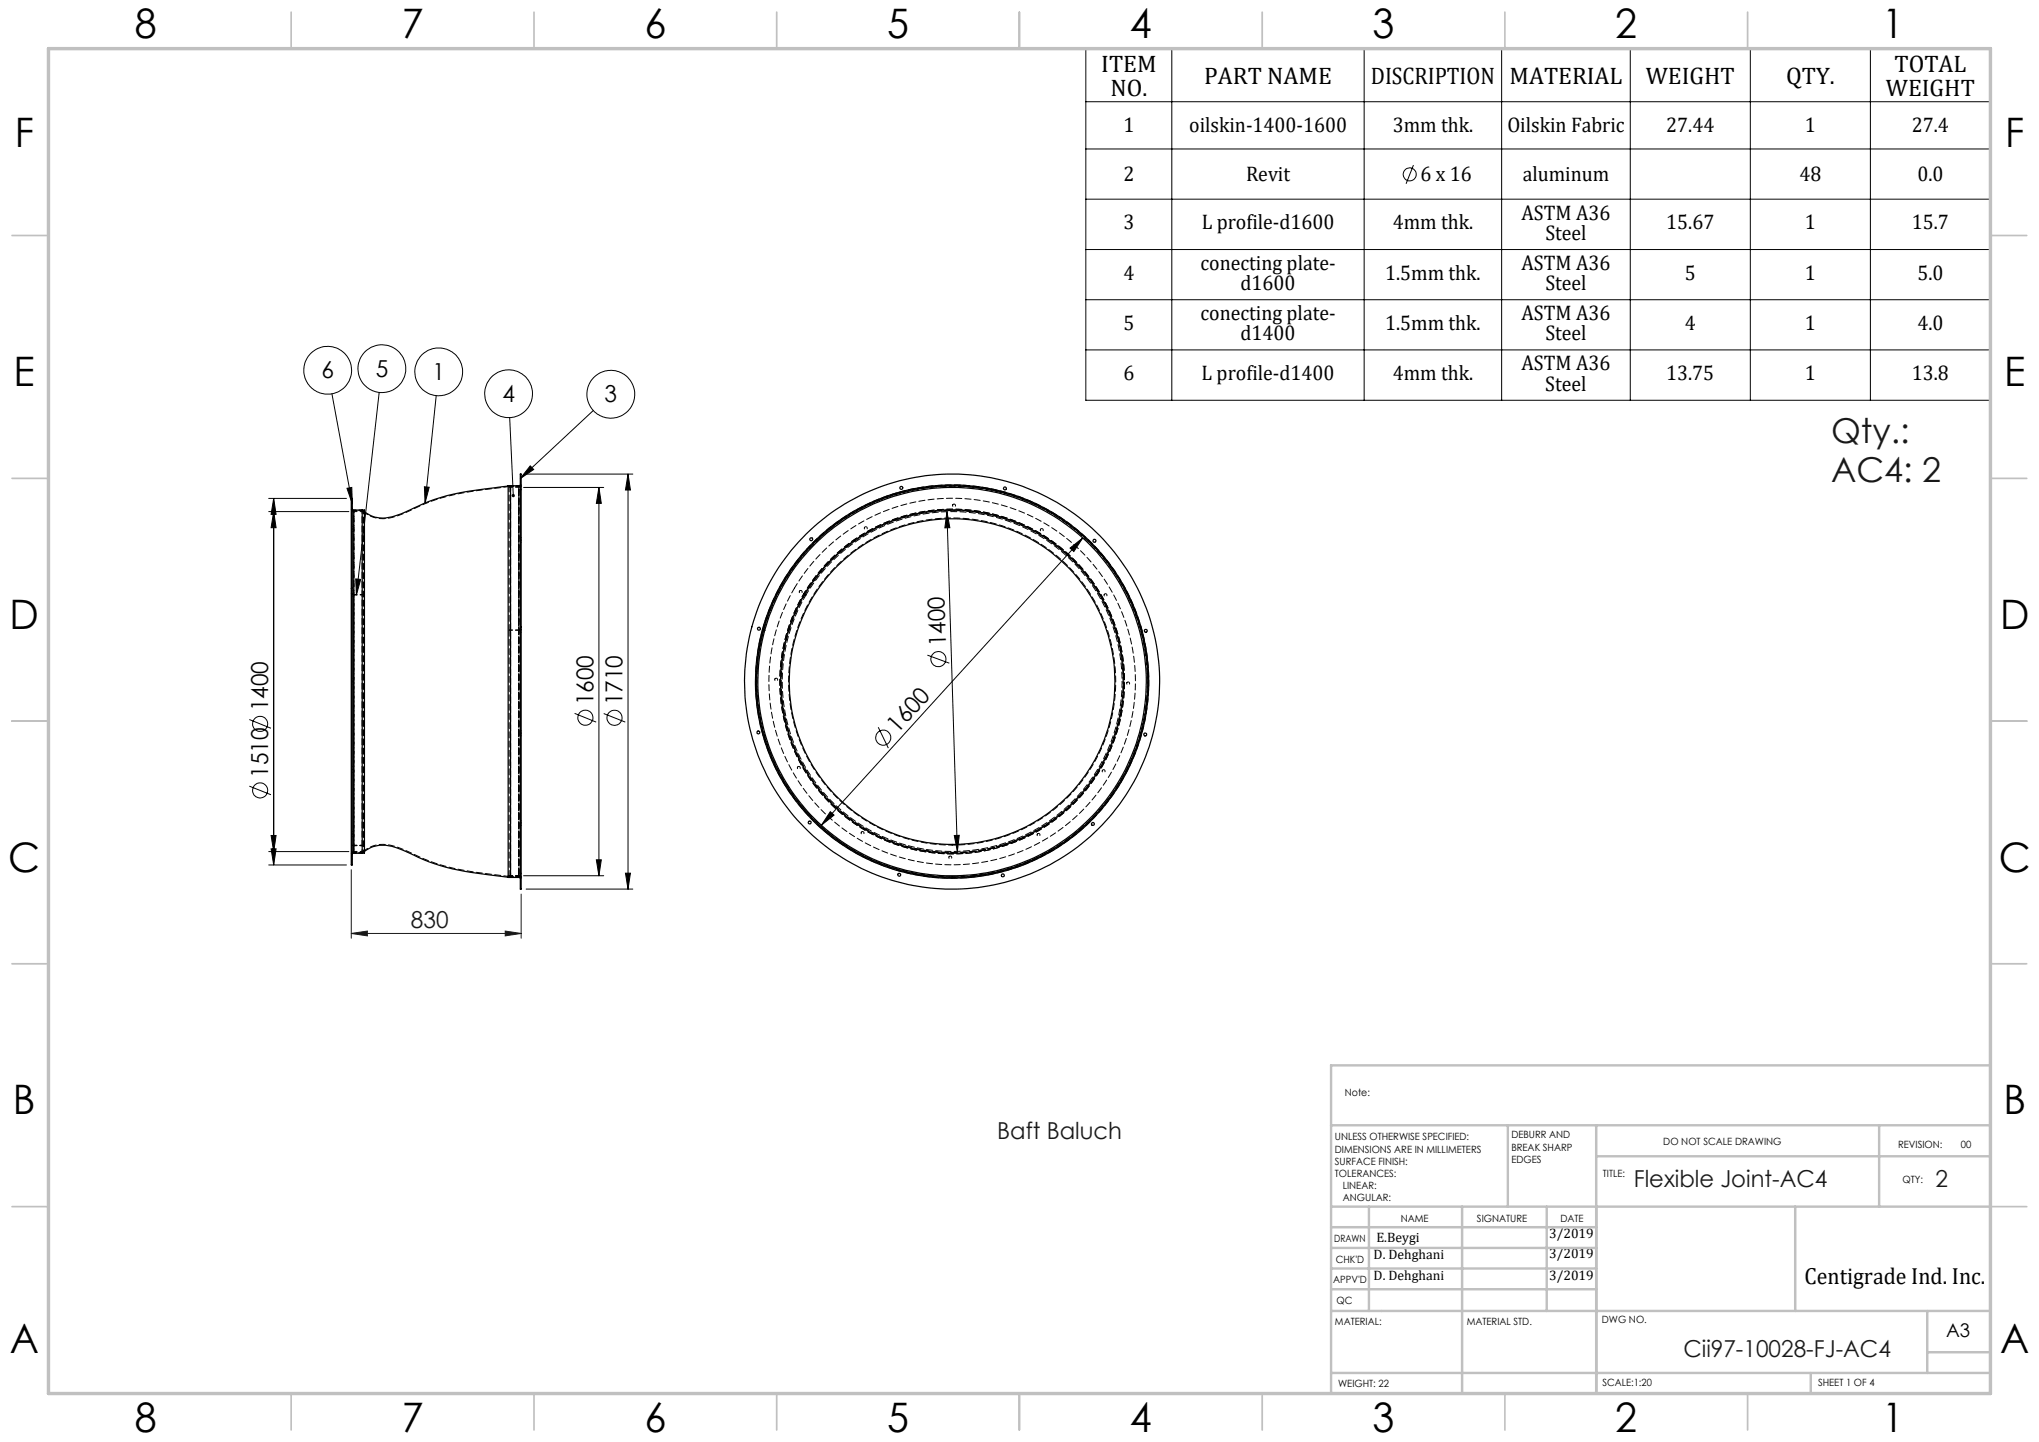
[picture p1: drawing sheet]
<svg xmlns="http://www.w3.org/2000/svg" width="420mm" height="297mm" viewBox="0 0 420 297" stroke-linecap="round" stroke-linejoin="round" font-family="sans-serif">
<g fill="none" stroke="#000" stroke-width=".21">
<path d="M223.7 10h186.3v72.4h-186.3zM241.4 10v72.4M281 10v72.4M309.3 10v72.4M335.8 10v72.4M360.5 10v72.4M385.3 10v72.4M223.7 30.7h186.3M223.7 21h186.3M291.1 34l-1.5 3.8M223.7 41h186.3M223.7 51.4h186.3"/>
<path d="M223.7 61.7h186.3M223.7 72.1h186.3M68.4 81.1l4.2 22.6M78.1 80.8l-4.7 41.8M89.9 81.5l-2.3 22.1M105 86l.7 16.1M108.4 97.6h22M109.2 96l.7 .7-2.7 1.9zM122.2 84.6l-15 14M129.4 97.6v85.5M129.4 97.6l.5 3.3h-1.1zM55.4 105.4h16.5"/>
<path d="M55.4 102.7h16M56.4 102.7v75.4M56.4 105.4l.5 3.3h-1.1zM56.4 102.7l.5 3.2h-1.1zM71.5 100.6l1-.2 .1 3.3zM73.3 119.2l1 .1-.9 3.3zM87.4 100.3l1 .1-.8 3.2zM107.8 100.4h16.6M123.4 100.4l.5 3.3h-1.1zM123.4 100.4v80M195.1 105.4l.6 3.3h-1.1zM195.1 105.4l2.1 70"/>
<path d="M220.4 112.9l2.6-2.1-1.8 2.8zM223 110.8l-53.8 59.2M191 134.9l4.5 1.7M51.4 148.2l4.4 1.8M118.4 146.9l4.4 1.8M124.4 147l4.4 1.7M180.9 149.8l2.1 4.3M51.4 161.9l4.4 1.8M55.4 175.4h16.5M55.4 178.1h16M55.8 172.1h1.1l-.5 3.3zM55.8 174.8h1.1l-.5 3.3z"/>
<path d="M122.8 177.1h1.1l-.5 3.3zM128.8 179.8h1.1l-.5 3.3zM171 167.2l.8 .7-2.6 2.1zM196.6 172.1l1-.1-.4 3.4zM107.8 180.4h16.6M108.4 183.1h22"/>
<circle cx="290.4" cy="35.9" r="1.34"/>
<circle cx="67.5" cy="76.3" r="4.9"/>
<circle cx="78.7" cy="76" r="4.9"/>
<circle cx="90.4" cy="76.6" r="4.9"/>
<circle cx="104.8" cy="81.1" r="4.9"/>
<circle cx="125.8" cy="81.2" r="4.9"/>
<circle cx="193.3" cy="135.7" r="1.55"/>
<circle cx="53.6" cy="149.1" r="1.55"/>
<circle cx="120.6" cy="147.8" r="1.55"/>
<circle cx="126.6" cy="147.8" r="1.55"/>
<circle cx="182" cy="151.9" r="1.55"/>
<circle cx="53.6" cy="162.8" r="1.55"/>
</g>
<path d="M72.4 179.1v14.1M72.4 192.3l3.3-.5v1zM72.4 192.3h35M104.1 191.8l3.3 .5-3.3 .5zM107.4 184.1v9.1" fill="none" stroke="#191924" stroke-width=".21"/>
<g fill="none" stroke="#c0c0c0" stroke-width=".35">
<path d="M60 2.5v7.5M110 2.5v7.5M160 2.5v7.5M210 2.5v7.5M260 2.5v7.5M310 2.5v7.5M360 2.5v7.5M2.5 48.5h7.5M410 48.5h7.5M2.5 98.5h7.5M410 98.5h7.5M2.5 148.5h7.5"/>
<path d="M410 148.5h7.5M2.5 198.5h7.5M410 198.5h7.5M2.5 248.5h7.5M410 248.5h7.5M60 287v7.5M110 287v7.5M160 287v7.5M210 287v7.5M260 287v7.5M310 287v7.5M360 287v7.5"/>
</g>
<g fill="none" stroke="#c0c0c0" stroke-width=".5">
<path d="M410 219.4h-135.8v67.4M274.2 231.8h135.8M310.6 231.8v16.7M328.8 231.8v55.2M328.8 238.2h81.2M387.1 231.8v16.7M274.2 248.5h135.8M274.2 257h54.6M274.2 252.8h54.6M282 248.5v21.5M301.2 248.5v38.3M318.6 248.5v21.5"/>
<path d="M369.8 248.5v21.5M274.2 265.5h54.6M274.2 261.3h54.6M274.2 270h135.8M397 270v12.8M397 278.5h13M274.2 282.8h135.8M373 282.8v4.2"/>
</g>
<path d="M10 10h400v277h-400z" fill="none" stroke="#c0c0c0" stroke-width=".7"/>
<g fill="#000">
<path d="M87.4 100.3l1 .1-.8 3.2zM105.4 101.9v.4l.3 .1v-.3v.3a.33 .33 0 0 0 .3-.5 .33 .33 0 0 0-.6 0zM109.2 96l.7 .7-2.7 1.9zM73.3 119.2l1 .1-.9 3.3zM71.5 100.6l1-.2 .1 3.3z"/>
<path d="M123.4 100.4l.5 3.3h-1.1zM122.8 177.1h1.1l-.5 3.3zM129.4 97.6l.5 3.3h-1.1zM128.8 179.8h1.1l-.5 3.3z"/>
<path d="M220.4 112.9l.8 .7 1.8-2.8zM171 167.2l-1.8 2.8 2.6-2.1z"/>
<path d="M55.8 172.1h1.1l-.5 3.3zM56.4 105.4l.5 3.3h-1.1zM55.8 174.8h1.1l-.5 3.3zM56.4 102.7l.5 3.2h-1.1z"/>
<path d="M196.6 172.1l.6 3.3 .4-3.4zM195.1 105.4l-.5 3.3h1.1z"/>
</g>
<path d="M72.4 192.3l3.3-.5v1zM104.1 191.8l3.3 .5-3.3 .5z" fill="#191924"/>
<g fill="none" stroke="#000" stroke-width=".25">
<path d="M107.2 99.9l-.1 .1h-2.4v80.7h2.4l.1 .2M107.2 97.6h.2v85.5h-.2zM72.4 102.7h.2v75.4h-.2zM72.6 104.9v.2h2.5v70.6l-.5 .1M74.6 105.1v70.7M104.7 100.1a71 71 0 0 0-15.2 2.8l-2.2 .8a32.5 32.5 0 0 1-7.3 2.9 5.9 5.9 0 0 1-4.9-1.2M105.2 100v80.7M72.6 122.3v.1M107.2 129.7h-.1M157.1 129.7l.4 .1M74.6 175.8h-2v.1M75.1 175.4a6.7 6.7 0 0 1 6.8-.7l1.7 .7a44 44 0 0 0 16.9 4.8l4.2 .5"/>
<circle cx="167.1" cy="111.1" r=".31"/>
<circle cx="185.7" cy="100.5" r=".3"/>
<circle cx="207" cy="100.6" r=".31"/>
<circle cx="225.4" cy="111.4" r=".29"/>
<circle cx="156.3" cy="129.5" r=".3"/>
<circle cx="236" cy="129.9" r=".3"/>
<circle cx="156.2" cy="150.9" r=".31"/>
<circle cx="196.1" cy="140.4" r="40"/>
<circle cx="196.1" cy="140.4" r="33.5"/>
<circle cx="196.1" cy="140.4" r="40.5"/>
<circle cx="196.1" cy="140.4" r="42.8"/>
<circle cx="235.9" cy="151.3" r=".31"/>
<circle cx="166.8" cy="169.4" r=".29"/>
<circle cx="225.1" cy="169.7" r=".31"/>
<circle cx="185.2" cy="180.2" r=".31"/>
<circle cx="206.6" cy="180.3" r=".3"/>
</g>
<path d="M72.9 122.4v53.2v-70.4v17.2M74.9 122.4v53.2M74.6 175.6v-70.4" fill="none" stroke="#000" stroke-width=".21" stroke-dasharray="1.3 .6" stroke-dashoffset=".7"/>
<path d="M107.4 99.9l-.2 .3-.3 .2M72.9 105.4l-.4-.2-.1-.3M72.4 175.9l.1-.4 .4-.1M105.2 180.6v-80.4M106.9 180.4l.3 .1 .2 .4" fill="none" stroke="#000" stroke-width=".21" stroke-dasharray="1.3 .6" stroke-dashoffset=".4"/>
<path d="M72.9 122.5v52.9v-70v17.1M106.9 129.8v-29.6v80.4v-50.8M163.6 121.1a37.8 37.8 0 0 0 31.5 57 37.8 37.8 0 0 0 34.5-55.1 37.8 37.8 0 0 0-64.9-3.5l-1.1 1.6M166 122.5a35 35 0 0 0 29.1 52.9 35 35 0 0 0 32.1-51.1 35 35 0 0 0-60.2-3.3l-1 1.5" fill="none" stroke="#000" stroke-width=".21" stroke-dasharray="1.3 .6" stroke-dashoffset=".2"/>
<g fill="none" stroke="#000" stroke-width=".21" stroke-dasharray="1.3 .6">
<path d="M72.4 109.1h.2M72.4 104.4h.2M72.4 109.5h.2M72.6 108.5h-.2M72.6 103.8h-.2M72.6 108.9h-.2M72.6 105h.1M72.9 105.2l-.3-.2M75.1 105.4l-.4-.4M105 100l-.3 .1M107.1 100l-.2 .2M107.2 100h-.1"/>
<path d="M107.2 111.3h.2M107.2 100.8h.2M107.2 100.9h.2M107.2 111.7h.2M107.4 110.7h-.2M107.4 100.2h-.2M107.4 100.3h-.2M107.4 111.1h-.2M72.4 122.3l.5 .2M72.4 122.2h.2M72.4 122.9h.2M72.6 139.7h-.2"/>
<path d="M72.6 121.6h-.2M72.6 122.3h-.2M72.6 122.4h.3M107.1 129.7l-.2 .1M107.2 129.8h.2M107.2 130.2h.2M107.4 129.7l-.5 .1M107.4 129.2h-.2M107.4 129.6h-.2M157.1 129.7l.3 .1M157.4 129.8h.1M165.6 122.3l.4 .2"/>
<path d="M165.6 122.3l.2 .1M165.8 122.4l.2 .1M72.4 140.3h.2M72.4 158.5h.2M72.4 159.1h.2M72.4 141.1h.2M72.6 157.9h-.2M72.6 158.5h-.2M72.6 140.5h-.2M107.2 151.1h.2M107.2 151.6h.2M107.4 150.5h-.2"/>
<path d="M107.4 151h-.2M72.4 171.9h.2M72.4 176.9h.2M72.4 172.3h.2M72.6 175.7h.1M72.6 171.3h-.2M72.6 176.3h-.2M72.6 171.7h-.2M72.6 175.7l.3-.1M74.7 175.7l.4-.3M107.2 169.7h.2M107.2 170h.2"/>
<path d="M107.4 169.1h-.2M107.4 179.9h-.2M107.4 180h-.2M107.4 169.4h-.2M206.4 174.1v.1M104.7 180.7h.3M104.9 180.6v-50.8M106.9 180.6l.2 .1M107.1 180.7h.1M107.2 180.5h.2M107.2 180.6h.2M200.7 180.4h.1"/>
</g>
<g fill="none" stroke="#000" stroke-width=".21" stroke-dasharray="1.3 .6" stroke-dashoffset=".6">
<path d="M74.6 105.2h-2M74.9 105.2v17.2M74.9 105.2h-2M74.9 105.4h-2M106.9 100.2h-2M106.9 100.4h-2M107.2 100.2h-2M72.9 122.4h2M72.9 122.5h2M106.9 129.8v-29.4v80v-50.6M106.9 129.8h-2M165.6 122.3a35.5 35.5 0 0 0 29.5 53.6 35.5 35.5 0 0 0 32.5-51.9 35.5 35.5 0 0 0-61-3.3l-1 1.6"/>
<path d="M72.6 175.6h2M72.9 175.6h2M72.9 175.4h2M104.9 180.6h2M104.9 180.4h2M105.2 180.6h2M196.1 180.7a40.4 40.4 0 0 1-35.3-59.9 40.4 40.4 0 0 1 69.5-1.8 40.4 40.4 0 0 1-32.1 61.7h-2.1M200.7 180.4a40.3 40.3 0 0 1-41.8-55.5 40.3 40.3 0 0 1 68.8-9.6 40.3 40.3 0 0 1-24.9 64.8l-2.1 .3"/>
</g>
<path d="M75.1 105.1h-2.5M107.2 100.1h-2.5M72.6 174.1h2.5M72.6 175.6h2.5M75.1 174.2h-2.5M206.4 174.1a35.3 35.3 0 0 0 14.2-59.1 35.3 35.3 0 0 0-58.5 16.2 35.3 35.3 0 0 0 42.5 43.4l1.8-.5M104.7 180.4h2.5M104.7 180.6h2.5M107.2 180.4h-2.5" fill="none" stroke="#000" stroke-width=".21" stroke-dasharray="1.3 .6" stroke-dashoffset=".3"/>
<path d="M104.9 129.8v-29.6M157.1 129.7a40.5 40.5 0 0 1 67.3-18.3 40.5 40.5 0 0 1-16.6 67.8 40.5 40.5 0 0 1-51.2-47.5l.5-2M196.1 175.7a35.4 35.4 0 0 1-30.9-52.5 35.4 35.4 0 0 1 60.9-1.6 35.4 35.4 0 0 1-28.1 54.1h-1.9M206.4 174.2a35.3 35.3 0 0 0 14.3-59.2 35.3 35.3 0 0 0-58.7 16.2 35.3 35.3 0 0 0 42.6 43.5l1.8-.5M196.1 180.6a40.2 40.2 0 0 1-35.1-59.7 40.2 40.2 0 0 1 69.2-1.8 40.2 40.2 0 0 1-32 61.4l-2.1 .1" fill="none" stroke="#000" stroke-width=".21" stroke-dasharray="1.3 .6" stroke-dashoffset=".1"/>
<path d="M105.2 100.2a75.9 75.9 0 0 0-15.6 2.8l-3.2 1.3a22.8 22.8 0 0 1-6.9 2.5 6.3 6.3 0 0 1-4.9-1.6M74.6 175.6a6.8 6.8 0 0 1 7.4-1.1l1.7 .7a43.3 43.3 0 0 0 16.8 4.8l4.7 .6M200.7 180.4a40.3 40.3 0 0 1-41.8-55.5 40.3 40.3 0 0 1 68.7-9.6 40.3 40.3 0 0 1-24.8 64.8l-2.1 .3" fill="none" stroke="#000" stroke-width=".21" stroke-dasharray="1.3 .6" stroke-dashoffset="-.1"/>
<path d="M74.7 105h-2.1M107.2 100h-2.2M165.8 122.4a35.2 35.2 0 0 0 29.3 53.2 35.2 35.2 0 0 0 32.3-51.4 35.2 35.2 0 0 0-60.6-3.3l-1 1.5M72.6 175.7h2.1M196.1 174.1a33.7 33.7 0 0 1-29.4-50.1 33.7 33.7 0 0 1 58-1.5 33.7 33.7 0 0 1-26.8 51.5l-1.8 .1M105 180.7h2.2" fill="none" stroke="#000" stroke-width=".21" stroke-dasharray="1.3 .6" stroke-dashoffset=".5"/>
<path d="M178.1 108.6a.3 .3 0 0 0 .2 .5 .3 .3 0 0 0 .3-.4 .3 .3 0 0 0-.5-.1M196.3 104a.3 .3 0 0 0 .2 .4 .3 .3 0 0 0 .3-.4 .3 .3 0 0 0-.5-.1v.1M214.3 109a.3 .3 0 0 0 .3 .5 .3 .3 0 0 0 .3-.4 .3 .3 0 0 0-.5-.1h-.1M159.6 139.8a.3 .3 0 0 0 .3 .5 .3 .3 0 0 0 .3-.4 .3 .3 0 0 0-.5-.1h-.1M164.7 121.8a.3 .3 0 0 0 .2 .4 .3 .3 0 0 0 .3-.4 .3 .3 0 0 0-.5-.1v.1M227.5 122.4a.3 .3 0 0 0 .2 .5 .3 .3 0 0 0 .3-.4 .3 .3 0 0 0-.5-.1M164.3 158a.3 .3 0 0 0 .2 .5 .3 .3 0 0 0 .3-.4 .3 .3 0 0 0-.5-.2v.1M227.1 158.7a.3 .3 0 0 0 .2 .4 .3 .3 0 0 0 .3-.4 .3 .3 0 0 0-.5-.1v.1M232.1 140.6a.3 .3 0 0 0 .2 .5 .3 .3 0 0 0 .4-.4 .3 .3 0 0 0-.5-.2l-.1 .1M177.4 171.4a.3 .3 0 0 0 .2 .5 .3 .3 0 0 0 .4-.4 .3 .3 0 0 0-.5-.1h-.1M195.5 176.5a.3 .3 0 0 0 .2 .4 .3 .3 0 0 0 .3-.4 .3 .3 0 0 0-.5-.1v.1M213.7 171.8a.3 .3 0 0 0 .2 .5 .3 .3 0 0 0 .3-.4 .3 .3 0 0 0-.5-.2v.1" fill="none" stroke="#000" stroke-width=".21" stroke-dasharray="1.3 .6" stroke-dashoffset=".9"/>
<g font-size="8.4">
<text x="27.7" y="7.9">8</text>
<text x="82.7" y="7.9">7</text>
<text x="132.7" y="7.9">6</text>
<text x="182.7" y="7.9">5</text>
<text x="232.7" y="7.9">4</text>
<text x="282.7" y="7.9">3</text>
<text x="332.7" y="7.9">2</text>
<text x="387.7" y="7.9">1</text>
<text x="3" y="30.3">F</text>
<text x="413" y="30.3">F</text>
<text x="2.8" y="79.5">E</text>
<text x="412.8" y="79.5">E</text>
<text x="2" y="129.5">D</text>
<text x="412" y="129.5">D</text>
<text x="1.7" y="179.5">C</text>
<text x="411.7" y="179.5">C</text>
<text x="2.7" y="229.5">B</text>
<text x="412.7" y="229.5">B</text>
<text x="2" y="278.8">A</text>
<text x="412" y="278.8">A</text>
<text x="27.7" y="294.9">8</text>
<text x="82.7" y="294.9">7</text>
<text x="132.7" y="294.9">6</text>
<text x="182.7" y="294.9">5</text>
<text x="232.7" y="294.9">4</text>
<text x="282.7" y="294.9">3</text>
<text x="332.7" y="294.9">2</text>
<text x="387.7" y="294.9">1</text>
</g>
<g font-size="7.1" fill="#191924">
<text x="377.2" y="91.3">Qty.:</text>
<text x="377.2" y="99.3">AC4: 2</text>
</g>
<g font-size="4.9">
<text x="226.8" y="14.8">ITEM</text>
<text x="248.1" y="17.3">PART NAME</text>
<text x="282.4" y="17.3">DISCRIPTION</text>
<text x="310.9" y="17.3">MATERIAL</text>
<text x="339" y="17.3">WEIGHT</text>
<text x="367.9" y="17.3">QTY.</text>
<text x="390.2" y="14.8">TOTAL</text>
<text x="228.7" y="19.8">NO.</text>
<text x="388.5" y="19.8">WEIGHT</text>
</g>
<g font-size="4.8">
<text x="66.2" y="77.9">6</text>
<text x="77.4" y="77.6">5</text>
<text x="89.1" y="78.2">1</text>
<text x="103.5" y="82.7">4</text>
<text x="124.5" y="82.8">3</text>
<text x="194.9" y="133.1" transform="rotate(-92 194.9 133.1)">1400</text>
<text x="122.2" y="145.2" transform="rotate(-90 122.2 145.2)">1600</text>
<text x="128.2" y="145.3" transform="rotate(-90 128.2 145.3)">1710</text>
<text x="184.9" y="151.1" transform="rotate(-48 184.9 151.1)">1600</text>
<text x="55.2" y="160.2" transform="rotate(-90 55.2 160.2)">1510 1400</text>
<text x="371.7" y="264.5">Centigrade Ind. Inc.</text>
</g>
<g font-size="4.8" fill="#191924">
<text x="84.7" y="191.2">830</text>
<text x="205.4" y="234.6">Baft Baluch</text>
<text x="336.5" y="244.5">Flexible Joint-AC4</text>
<text x="398.7" y="244.5">2</text>
<text x="346.8" y="279.6">Cii97-10028-FJ-AC4</text>
</g>
<g font-size="4.4">
<text x="231.4" y="27.3">1</text>
<text x="244.9" y="27.3">oilskin-1400-1600</text>
<text x="286.9" y="27.3">3mm thk.</text>
<text x="310.5" y="27.3">Oilskin Fabric</text>
<text x="343.2" y="27.3">27.44</text>
<text x="371.8" y="27.3">1</text>
<text x="393.8" y="27.3">27.4</text>
<text x="231.4" y="37.3">2</text>
<text x="256.7" y="37.3">Revit</text>
<text x="292.6" y="37.3">6 x 16</text>
<text x="313.7" y="37.3">aluminum</text>
<text x="370.6" y="37.3">48</text>
<text x="395" y="37.3">0.0</text>
<text x="231.4" y="47.3">3</text>
<text x="247.5" y="47.3">L profile-d1600</text>
<text x="286.9" y="47.3">4mm thk.</text>
<text x="313.4" y="45.2">ASTM A36</text>
<text x="343.2" y="47.3">15.67</text>
<text x="371.8" y="47.3">1</text>
<text x="393.8" y="47.3">15.7</text>
<text x="318.3" y="49.4">Steel</text>
<text x="231.4" y="57.6">4</text>
<text x="247.3" y="55.6">conecting plate-</text>
<text x="255.5" y="59.6">d1600</text>
<text x="285.3" y="57.6">1.5mm thk.</text>
<text x="313.4" y="55.6">ASTM A36</text>
<text x="318.3" y="59.7">Steel</text>
<text x="347" y="57.6">5</text>
<text x="371.8" y="57.6">1</text>
<text x="395" y="57.6">5.0</text>
<text x="247.3" y="65.9">conecting plate-</text>
<text x="313.4" y="65.9">ASTM A36</text>
<text x="231.4" y="68">5</text>
<text x="255.5" y="70">d1400</text>
<text x="285.3" y="68">1.5mm thk.</text>
<text x="318.3" y="70.1">Steel</text>
<text x="347" y="68">4</text>
<text x="371.8" y="68">1</text>
<text x="394.9" y="68">4.0</text>
<text x="313.4" y="76.3">ASTM A36</text>
<text x="231.4" y="78.3">6</text>
<text x="247.5" y="78.3">L profile-d1400</text>
<text x="286.9" y="78.3">4mm thk.</text>
<text x="318.3" y="80.4">Steel</text>
<text x="343.2" y="78.3">13.75</text>
<text x="371.8" y="78.3">1</text>
<text x="393.8" y="78.3">13.8</text>
</g>
<text font-size="3.9" x="400.9" y="275.5">A3</text>
<g font-size="2.8">
<text x="283.5" y="255.9">E.Beygi</text>
<text x="319.1" y="254.9">3/2019</text>
<text x="282.9" y="259.3">D. Dehghani</text>
<text x="282.9" y="263.6">D. Dehghani</text>
<text x="319.1" y="259">3/2019</text>
<text x="319.1" y="263.6">3/2019</text>
</g>
<g font-size="2.1">
<text x="277" y="225.8">Note:</text>
<text x="275" y="234.9">UNLESS OTHERWISE SPECIFIED:</text>
<text x="275" y="237.4">DIMENSIONS ARE IN MILLIMETERS</text>
<text x="275" y="239.9">SURFACE FINISH:</text>
<text x="311.3" y="234.5">DEBURR AND</text>
<text x="311.3" y="237">BREAK SHARP</text>
<text x="311.3" y="239.5">EDGES</text>
<text x="342.6" y="235.9">DO NOT SCALE DRAWING</text>
<text x="391" y="236.5">REVISION:</text>
<text x="403.9" y="236.5">00</text>
<text x="275" y="242.4">TOLERANCES:</text>
<text x="276.6" y="244.9">LINEAR:</text>
<text x="330.2" y="242.4">TITLE:</text>
<text x="391.9" y="243.6">QTY:</text>
<text x="276.6" y="247.4">ANGULAR:</text>
<text x="288.5" y="251.7">NAME</text>
<text x="304.2" y="251.7">SIGNATURE</text>
<text x="321.4" y="251.6">DATE</text>
<text x="274.8" y="255.8">DRAWN</text>
<text x="275.1" y="260.1">CHK'D</text>
<text x="274.6" y="264.2">APPV'D</text>
<text x="275.3" y="268.5">QC</text>
<text x="275" y="273">MATERIAL:</text>
<text x="302.1" y="273">MATERIAL STD.</text>
<text x="330" y="272.5">DWG NO.</text>
<text x="275.6" y="285.6">WEIGHT: 22</text>
<text x="330.1" y="285.6">SCALE:1:20</text>
<text x="374.5" y="285.6">SHEET 1 OF 4</text>
</g>
</svg>
